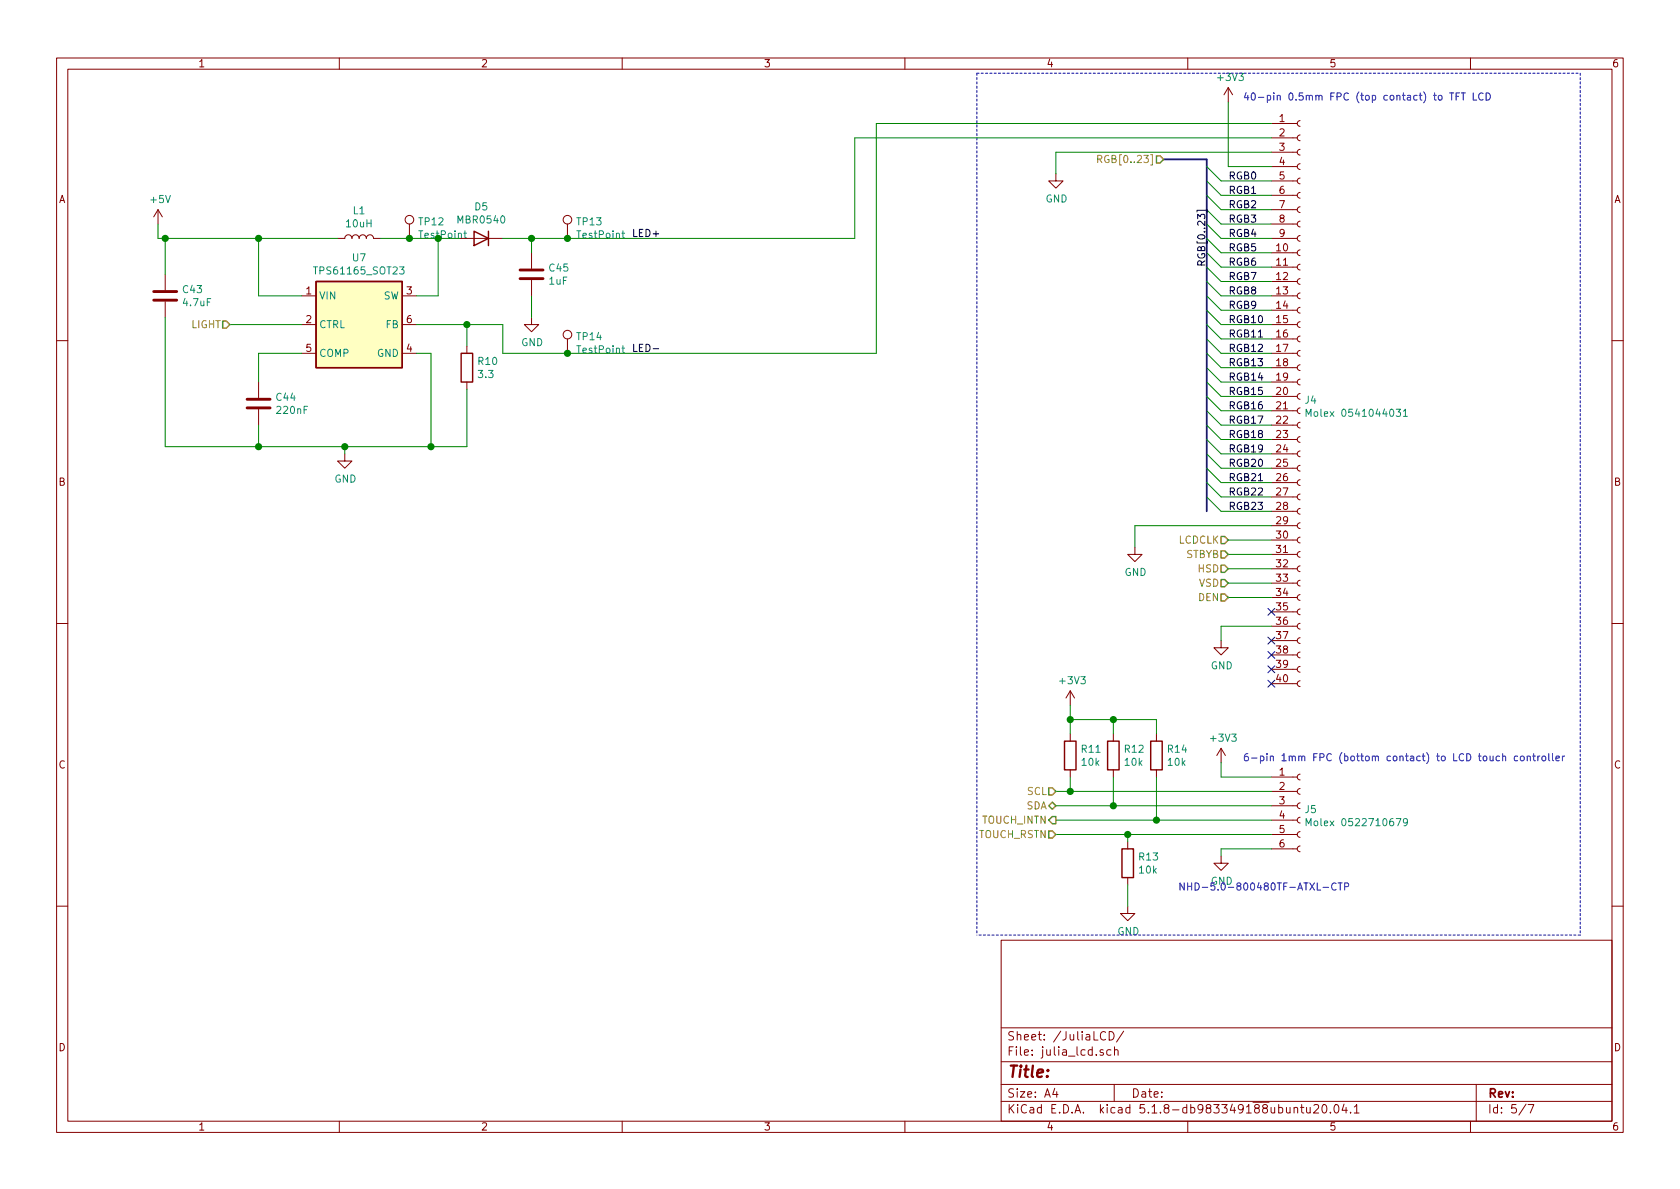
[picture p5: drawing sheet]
<svg xmlns="http://www.w3.org/2000/svg" width="297mm" height="210mm" viewBox="0 0 297 210" stroke-linecap="round" stroke-linejoin="round" font-family="sans-serif">
<g fill="none" stroke="#840000" stroke-width=".18">
<path d="M10 10.3h277v189.9h-277zM12 12.2h273v186.1h-273zM60 10.3v1.9M110 10.3v1.9M160 10.3v1.9M210 10.3v1.9M217.2 15.5l-.8 1.3M217.2 15.5v2.5M217.2 15.5l.7 1.3M260 10.3v1.9M27.9 37.1l-.7 1.2M27.9 37.1v2.5"/>
<path d="M27.9 37.1l.8 1.2M72.4 39.6v2.6M100.3 39.6v2.6M186.7 30.7v1.3h1.3l-1.3 1.3-1.3-1.3h1.3M224.8 39.6h4.6M224.8 37.1h4.6M224.8 34.5h4.6M224.8 32h4.6M224.8 29.5h4.6M224.8 26.9h4.6M224.8 24.4h4.6M224.8 21.8h4.6"/>
<path d="M229.9 39.1l-.3 .1-.2 .3 .1 .4 .4 .2M229.9 36.6l-.3 .1-.2 .3 .1 .4 .4 .2M229.9 34l-.3 .1-.2 .4 .1 .3 .4 .2M229.9 31.5l-.3 .1-.2 .3 .1 .4 .4 .2M229.9 29l-.3 .1-.2 .3 .1 .4 .4 .2M229.9 26.4l-.3 .1-.2 .3 .1 .4 .4 .2M229.9 23.9l-.3 .1-.2 .3 .1 .4 .4 .2M229.9 21.3l-.3 .1-.2 .4 .1 .3 .4 .2M29.2 48.5v2.8M29.2 53.3v2.8M53.3 57.4h2.6M53.3 52.3h2.6"/>
<path d="M59.7 42.2h1.3a.63 .63 0 0 1 .6-.7 .63 .63 0 0 1 .6 .7 .63 .63 0 0 1 .7-.7 .63 .63 0 0 1 .6 .7 .63 .63 0 0 1 .6-.7 .63 .63 0 0 1 .7 .7 .63 .63 0 0 1 .6-.7 .63 .63 0 0 1 .6 .7h1.3M71.1 57.4h2.6M71.1 52.3h2.6M81.3 42.2h7.6M94 56.1v1.3h1.2l-1.2 1.3-1.3-1.3h1.3M94 44.7v2.8M94 49.5v2.8M100.3 59.9v2.6M224.8 59.9h4.6M224.8 57.4h4.6M224.8 54.9h4.6M224.8 52.3h4.6"/>
<path d="M224.8 49.8h4.6M224.8 47.2h4.6M224.8 44.7h4.6M224.8 42.2h4.6M229.9 59.4l-.3 .1-.2 .4 .1 .3 .4 .2M229.9 56.9l-.3 .1-.2 .3 .1 .4 .4 .2M229.9 54.4l-.3 .1-.2 .3 .1 .4 .4 .2M229.9 51.8l-.3 .1-.2 .3 .1 .4 .4 .2M229.9 49.3l-.3 .1-.2 .3 .1 .4 .4 .2M229.9 46.7l-.3 .1-.2 .4 .1 .3 .4 .2M229.9 44.2l-.3 .1-.2 .3 .1 .4 .4 .2M229.9 41.7l-.3 .1-.2 .3 .1 .4 .4 .2"/>
<path d="M10 60.2h2M45.7 67.6v2.8M45.7 72.4v2.8M53.3 62.5h2.6M71.1 62.5h2.6M82.5 61.2v1.3M82.5 67.6v1.2M224.8 77.7h4.6M224.8 75.2h4.6M224.8 72.6h4.6M224.8 70.1h4.6M224.8 67.6h4.6"/>
<path d="M224.8 65h4.6M224.8 62.5h4.6M229.9 79.8l-.3 .1-.2 .3 .1 .4 .4 .2M229.9 77.2l-.3 .1-.2 .3 .1 .4 .4 .2M229.9 74.7l-.3 .1-.2 .3 .1 .4 .4 .2M229.9 72.1l-.3 .1-.2 .4 .1 .3 .4 .2M229.9 69.6l-.3 .1-.2 .3 .1 .4 .4 .2M229.9 67.1l-.3 .1-.2 .3 .1 .4 .4 .2M229.9 64.5l-.3 .1-.2 .3 .1 .4 .4 .2M229.9 62l-.3 .1-.2 .3 .1 .4 .4 .2M285 60.2h2M61 80.3v1.2h1.2l-1.2 1.3-1.3-1.3h1.3"/>
<path d="M200.7 96.8v1.2h1.2l-1.2 1.3-1.3-1.3h1.3M224.8 98h4.6M224.8 95.5h4.6M224.8 93h4.6M224.8 90.4h4.6M224.8 87.9h4.6M224.8 85.3h4.6M224.8 82.8h4.6M224.8 80.3h4.6M229.9 97.5l-.3 .1-.2 .4 .1 .3 .4 .2M229.9 95l-.3 .1-.2 .3 .1 .4 .4 .2M229.9 92.5l-.3 .1-.2 .3 .1 .4 .4 .2"/>
<path d="M229.9 89.9l-.3 .1-.2 .3 .1 .4 .4 .2M229.9 87.4l-.3 .1-.2 .3 .1 .4 .4 .2M229.9 84.8l-.3 .1-.2 .4 .1 .3 .4 .2M229.9 82.3l-.3 .1-.2 .3 .1 .4 .4 .2M10 110.3h2M215.9 113.3v1.2h1.3l-1.3 1.3-1.3-1.3h1.3M224.8 118.4h4.6M224.8 115.8h4.6M224.8 113.3h4.6M224.8 110.7h4.6M224.8 108.2h4.6M224.8 105.7h4.6"/>
<path d="M224.8 103.1h4.6M224.8 100.6h4.6M229.9 117.9l-.3 .1-.2 .3 .1 .4 .4 .2M229.9 115.3l-.3 .1-.2 .3 .1 .4 .4 .2M229.9 112.8l-.3 .1-.2 .3 .1 .4 .4 .2M229.9 110.2l-.3 .1-.2 .4 .1 .3 .4 .2M229.9 107.7l-.3 .1-.2 .3 .1 .4 .4 .2M229.9 105.2l-.3 .1-.2 .3 .1 .4 .4 .2M229.9 102.6l-.3 .1-.2 .3 .1 .4 .4 .2M229.9 100.1l-.3 .1-.2 .3 .1 .4 .4 .2M285 110.3h2M189.2 122.2v2.5"/>
<path d="M189.2 129.8v1.3M189.2 136.1v1.3M189.2 122.2l-.7 1.2M189.2 122.2l.8 1.2M196.8 129.8v1.3M196.8 136.1v1.3M204.5 129.8v1.3M204.5 136.1v1.3M215.9 132.3l-.8 1.3M215.9 132.3v2.6M215.9 132.3l.8 1.3M224.8 120.9h4.6"/>
<path d="M224.8 139.9h4.6M224.8 137.4h4.6M229.9 120.4l-.3 .1-.2 .3 .1 .4 .4 .2M229.9 139.4l-.3 .1-.2 .4 .1 .4 .4 .2M229.9 136.9l-.3 .1-.2 .3 .1 .4 .4 .2M199.4 148.8v1.3M199.4 155.2v1.3M215.9 151.4v1.2h1.3l-1.3 1.3-1.3-1.3h1.3M224.8 150.1h4.6M224.8 147.6h4.6M224.8 145h4.6M224.8 142.5h4.6"/>
<path d="M229.9 149.6l-.3 .1-.2 .3 .1 .4 .4 .2M229.9 147.1l-.3 .1-.2 .3 .1 .4 .4 .2M229.9 144.5l-.3 .1-.2 .4 .1 .3 .4 .2M229.9 142l-.3 .1-.2 .3 .1 .4 .4 .2M10 160.2h2M177 166.3h108v32h-108zM199.4 160.3v1.2h1.3l-1.3 1.3-1.3-1.3h1.3M285 160.2h2M60 198.3v1.9M110 198.3v1.9M160 198.3v1.9M177 194.8h108"/>
<path d="M177 191.8h108M177 187.8h108M177 181.8h108M186.5 192.5l-.4 1h1M186.8 193v1M195 185.7l-.3-.1-.2 .2 .1 .2 .4 .2v.3h-.5M195.5 182.6a.59 .59 0 0 0-.8 0 .59 .59 0 0 0-.1 .7 .56 .56 0 0 0 .2 .5 .56 .56 0 0 0 .7 0M196.1 182.4a.76 .76 0 0 1 .9 .8 .76 .76 0 0 1-.9 .7zM196.4 185.7l-.4-.1-.3 .3 .1 .6 .2 .1 .4-.1M197 191.8v3M197.1 185.7l.2-.1 .3 .1 .1 .9M197.1 185.1v1.5"/>
<path d="M198.7 182.3l-1.3 2M210 198.3v1.9M228.8 196l.2-.2 .4 .1v.9M228.8 195.8v1M229.9 195.8h.6M230.1 195.3v1.3l.4 .2M231 195.8v.8a.37 .37 0 0 0 .6 .1M231.6 195.8v1M232.3 195.5l.2-.2h.4l.2 .2v.3v.2l-.9 .8h.9M233.9 195.4l.2-.1a.8 .8 0 0 1 .5 .8 .8 .8 0 0 1-.5 .7 1 1 0 0 1-.2-1.4zM235.2 196.7v.1M236 195.5l.2-.2a.8 .8 0 0 1 .5 .8 .8 .8 0 0 1-.5 .7l-.2-.1-.1-.4z"/>
<path d="M237.6 195.2l-.3 1.1h.9M238 195.8v1M238.8 196.7v.1M239.4 195.8l.5-.5v1.5M239.4 196.8h.9M260 198.3v1.9M261 191.8v6.5M269.8 195.2l-1.2 2M270.2 195.3h1l-.6 1.5"/>
<circle cx="72.4" cy="38.9" r=".76"/>
<circle cx="100.3" cy="38.9" r=".76"/>
<circle cx="100.3" cy="59.2" r=".76"/>
</g>
<path d="M55.9 49.8h15.2v15.2h-15.2zM83.8 40.9l2.6 1.3-2.6 1.2zM86.4 40.9v2.5M81.5 62.5h2.1v5.1h-2.1zM188.2 131.1h2v5h-2zM195.8 131.1h2.1v5h-2.1zM203.5 131.1h2v5h-2zM198.4 150.1h2v5.1h-2z" fill="none" stroke="#840000" stroke-width=".25"/>
<g fill="none" stroke="#008484" stroke-width=".18">
<path d="M55.4 47.2h.7M82 41.2h.5M82.2 40.8v1.1l.3 .2M110 41.2h.4M110.1 40.8v1.1l.3 .2M110 61.6h.4M110.1 61.1v1.1l.3 .2M230.9 73.6v-1.2l.5 .9 .4-.9v1.2M246.9 72.4h.7l-.4 .4 .4 .2-.1 .6h-.5l-.1-.1M248.1 72.7l.4-.3v1.2M248.1 73.6h.7M230.9 146v-1.3l.5 1 .4-1v1.3"/>
<path d="M248.8 145.3l-.2 .2h-.4l-.1-.2 .1-.4 .2-.2h.2l.2 .3a.97 .97 0 0 1-.2 1h-.4"/>
</g>
<path d="M27.2 53.1h4M27.2 51.6h4M91.9 49.3h4.1M91.9 47.7h4.1M43.7 72.1h4.1M43.7 70.6h4.1" fill="none" stroke="#840000" stroke-width=".51"/>
<path d="M55.9 49.8h15.2v15.2h-15.2z" fill="#ffffc2" stroke="#ffffc2" stroke-width=".18"/>
<path d="M172.7 12.9h106.7M172.7 12.9v152.4M279.4 12.9v152.4M279.4 165.3h-106.7" fill="none" stroke="#0000c2" stroke-width=".18" stroke-dasharray=".4 .4"/>
<path d="M205.7 28.2h7.7v62.2" fill="none" stroke="#000084" stroke-width=".3"/>
<g fill="none" stroke="#008400" stroke-width=".18">
<path d="M217.2 18v11.5h7.6M27.9 39.6v2.6h31.8M213.4 39.6l2.5 2.6h8.9M213.4 37.1l2.5 2.5h8.9M213.4 34.5l2.5 2.6h8.9M213.4 32l2.5 2.5h8.9M213.4 29.5l2.5 2.5h8.9M224.8 24.4h-73.7v17.8h-62.2M224.8 21.8h-69.9v40.7h-66v-5.1h-15.2M224.8 26.9h-38.1v3.8M29.2 56.1v22.9h53.3v-10.2M29.2 42.2v6.3"/>
<path d="M40.6 57.4h12.7M45.7 42.2v10.1h7.6M67.3 42.2h14M77.5 42.2v10.1h-3.8M82.5 57.4v3.8M94 42.2v2.5M94 52.3v3.8M213.4 49.8l2.5 2.5h8.9M213.4 54.9l2.5 2.5h8.9M213.4 59.9l2.5 2.6h8.9M213.4 57.4l2.5 2.5h8.9M213.4 52.3l2.5 2.6h8.9"/>
<path d="M213.4 47.2l2.5 2.6h8.9M213.4 44.7l2.5 2.5h8.9M213.4 42.2l2.5 2.5h8.9M45.7 75.2v3.8M53.3 62.5h-7.6v5.1M61 79v1.3M73.7 62.5h2.5v16.5M213.4 77.7l2.5 2.6h8.9M213.4 75.2l2.5 2.5h8.9M213.4 72.6l2.5 2.6h8.9M213.4 70.1l2.5 2.5h8.9M213.4 67.6l2.5 2.5h8.9"/>
<path d="M213.4 65l2.5 2.6h8.9M213.4 62.5l2.5 2.5h8.9M213.4 85.3l2.5 2.6h8.9M213.4 82.8l2.5 2.5h8.9M213.4 80.3l2.5 2.5h8.9M213.4 87.9l2.5 2.5h8.9M217.2 95.5h7.6M217.2 98h7.6M224.8 93h-24.1v3.8M217.2 105.7h7.6M217.2 100.6h7.6M217.2 103.1h7.6"/>
<path d="M224.8 110.7h-8.9v2.6M186.7 139.9h38.1M189.2 124.7v5.1M189.2 137.4v2.5M189.2 127.2h15.3v2.6M196.8 127.2v2.6M196.8 137.4v5.1M204.5 137.4v7.6M215.9 134.9v2.5h8.9M186.7 142.5h38.1M186.7 145h38.1M186.7 147.6h38.1"/>
<path d="M199.4 147.6v1.2M199.4 156.5v3.8M224.8 150.1h-8.9v1.3"/>
</g>
<path d="M204.5 27.6h.6l.6 .6-.6 .6h-.6zM39.4 56.8h.6l.6 .6-.6 .6h-.6zM215.9 97.4h.6l.7 .6-.7 .7h-.6zM215.9 99.9h.6l.7 .7-.7 .6h-.6zM215.9 94.9h.6l.7 .6-.7 .6h-.6zM215.9 102.5h.6l.7 .6-.7 .7h-.6zM215.9 105h.6l.7 .7-.7 .6h-.6zM185.4 139.3h.7l.6 .6-.6 .7h-.7zM185.4 146.9h.7l.6 .7-.6 .6h-.7zM186.1 141.9l.6 .6-.6 .6-.7-.6zM186.1 144.4h.6v1.3h-.6l-.7-.7z" fill="none" stroke="#848400" stroke-width=".25"/>
<path d="M194.1 28.1h.6l.1-.2-.1-.3-.1-.1h-.5v1.2M194.4 28.1l.4 .6" fill="none" stroke="#848400" stroke-width=".18"/>
<path d="M211.6 37.5v-.3h1.9v.3M211.8 38.7v-.8l.4 .4 .2-.3 .4-.1 .2 .2-.1 .6M112 60.9v1.2h.6" fill="none" stroke="#000" stroke-width=".18"/>
<g fill="none" stroke="#0000c2" stroke-width=".18">
<path d="M256.3 16.4h.7M256.7 16.4v1.3M257.5 17h.4M258.1 16.4h-.6v1.3M258.4 16.4h.7M258.7 16.4v1.3M260.5 16.4v1.3h.6M262.2 16.6a.6 .6 0 0 0-.8 .4 .6 .6 0 0 0 .6 .7l.2-.1M262.8 16.4a.64 .64 0 0 1 .7 .7 .64 .64 0 0 1-.7 .6zM265.1 133.8l-.3-.1-.3 .2 .1 .6h.5M265.7 133.8l.2-.1 .3 .1v.7M265.7 133.3v1.2"/>
<path d="M268.3 133.8l-.3-.1-.3 .2 .1 .6h.5M268.9 133.8l.3-.1 .3 .2-.1 .6h-.3l-.3-.2zM270 133.8l.2-.1 .3 .1 .1 .7M270 133.7v.8M271 133.7h.5M271.2 133.3v1.1l.3 .1M271.9 133.7v.8M272.3 133.7l-.4 .2M272.7 133.8l.3-.1 .3 .2-.1 .6h-.3l-.3-.2zM273.8 133.3v1.1l.2 .1M274.5 133.3v1.1l.2 .1M275.1 134.1l.6-.1v-.2l-.4-.1-.2 .2 .1 .6h.5"/>
<path d="M276.3 133.7v.8M276.6 133.7l-.3 .2M232.9 156.1v1.3h.6M233.9 156.9h1M236.2 156.3a.6 .6 0 0 0-.8 .4 .6 .6 0 0 0 .6 .7l.2-.1M236.6 156.1h.7M237 156.1v1.3M237.7 156.8l.7-.1v-.4l-.2-.2h-.5v1.3"/>
</g>
<g fill="#008400" stroke="#008400" stroke-width=".25">
<circle cx="196.9" cy="127.2" r=".51"/>
<circle cx="189.2" cy="127.2" r=".51"/>
<circle cx="100.3" cy="42.2" r=".51"/>
<circle cx="204.5" cy="145" r=".51"/>
<circle cx="100.3" cy="62.5" r=".51"/>
<circle cx="189.2" cy="139.9" r=".51"/>
<circle cx="72.4" cy="42.2" r=".51"/>
<circle cx="199.4" cy="147.6" r=".51"/>
<circle cx="94" cy="42.2" r=".51"/>
<circle cx="61" cy="79" r=".51"/>
<circle cx="45.7" cy="79" r=".51"/>
<circle cx="76.2" cy="79" r=".51"/>
<circle cx="45.7" cy="42.2" r=".51"/>
<circle cx="196.9" cy="142.5" r=".51"/>
<circle cx="82.6" cy="57.4" r=".51"/>
<circle cx="29.2" cy="42.2" r=".51"/>
</g>
<path d="M224.2 117.7l1.2 1.3M224.2 115.2l1.2 1.2M224.2 112.7l1.2 1.2M224.2 107.6l1.2 1.2M225.4 117.7l-1.2 1.3M225.4 115.2l-1.2 1.2M225.4 112.7l-1.2 1.2M225.4 107.6l-1.2 1.2M224.2 120.3l1.2 1.2M225.4 120.3l-1.2 1.2" fill="none" stroke="#000084" stroke-width=".18"/>
<text font-size="2.8" fill="#840000" x="178" y="190.5">Title:</text>
<g font-size="2.1" fill="#840000">
<text x="178" y="184">Sheet: /JuliaLCD/</text>
<text x="178" y="186.7">File: julia_lcd.sch</text>
<text x="178" y="196.9">KiCad E.D.A. kicad 5.1.8-db983349188ubuntu20.04.1</text>
<text x="178" y="194.1">Size: A4</text>
<text x="200" y="194.1">Date:</text>
<text x="263" y="194.1">Rev:</text>
<text x="263" y="196.9">Id: 5/7</text>
</g>
<g font-size="1.8" fill="#840000">
<text x="35" y="11.9">1</text>
<text x="85" y="11.9">2</text>
<text x="135" y="11.9">3</text>
<text x="185" y="11.9">4</text>
<text x="235" y="11.9">5</text>
<text x="285" y="11.9">6</text>
<text x="226.2" y="21.6">1</text>
<text x="226.2" y="24.1">2</text>
<text x="226.2" y="26.7">3</text>
<text x="226.2" y="29.2">4</text>
<text x="10.4" y="35.9">A</text>
<text x="226.2" y="31.7">5</text>
<text x="226.2" y="34.3">6</text>
<text x="285.4" y="35.9">A</text>
<text x="226.2" y="36.8">7</text>
<text x="226.2" y="39.4">8</text>
<text x="226.2" y="41.9">9</text>
<text x="225.7" y="44.4">10</text>
<text x="225.7" y="47">11</text>
<text x="54.1" y="52.1">1</text>
<text x="71.9" y="52.1">3</text>
<text x="225.7" y="49.5">12</text>
<text x="225.7" y="52.1">13</text>
<text x="54.1" y="57.1">2</text>
<text x="71.9" y="57.1">6</text>
<text x="225.7" y="54.6">14</text>
<text x="225.7" y="57.1">15</text>
<text x="225.7" y="59.7">16</text>
<text x="54.1" y="62.2">5</text>
<text x="71.9" y="62.2">4</text>
<text x="225.7" y="62.2">17</text>
<text x="225.7" y="64.8">18</text>
<text x="225.7" y="67.3">19</text>
<text x="225.7" y="69.8">20</text>
<text x="225.7" y="72.4">21</text>
<text x="225.7" y="74.9">22</text>
<text x="225.7" y="77.5">23</text>
<text x="225.7" y="80">24</text>
<text x="225.7" y="82.5">25</text>
<text x="10.4" y="85.9">B</text>
<text x="225.7" y="85.1">26</text>
<text x="225.7" y="87.6">27</text>
<text x="285.4" y="85.9">B</text>
<text x="225.7" y="90.2">28</text>
<text x="225.7" y="92.7">29</text>
<text x="225.7" y="95.2">30</text>
<text x="225.7" y="97.8">31</text>
<text x="225.7" y="100.3">32</text>
<text x="225.7" y="102.9">33</text>
<text x="225.7" y="105.4">34</text>
<text x="225.7" y="107.9">35</text>
<text x="225.7" y="110.5">36</text>
<text x="225.7" y="113">37</text>
<text x="225.7" y="115.6">38</text>
<text x="225.7" y="118.1">39</text>
<text x="225.7" y="120.6">40</text>
<text x="10.4" y="135.9">C</text>
<text x="226.2" y="137.2">1</text>
<text x="285.4" y="135.9">C</text>
<text x="226.2" y="139.7">2</text>
<text x="226.2" y="142.2">3</text>
<text x="226.2" y="144.8">4</text>
<text x="226.2" y="147.3">5</text>
<text x="226.2" y="149.9">6</text>
<text x="10.4" y="185.9">D</text>
<text x="285.4" y="185.9">D</text>
<text x="35" y="199.9">1</text>
<text x="85" y="199.9">2</text>
<text x="135" y="199.9">3</text>
<text x="185" y="199.9">4</text>
<text x="235" y="199.9">5</text>
<text x="285" y="199.9">6</text>
</g>
<g font-size="1.8" fill="#008484">
<text x="215.5" y="14.3">+3V3</text>
<text x="26.7" y="35.9">+5V</text>
<text x="184.9" y="35.8">GND</text>
<text x="61.3" y="40.2">10uH</text>
<text x="62.5" y="37.9">L1</text>
<text x="74.1" y="39.8">TP12</text>
<text x="81.1" y="39.5">MBR0540</text>
<text x="84" y="37.2">D5</text>
<text x="102.1" y="39.8">TP13</text>
<text x="62.4" y="46.2">U7</text>
<text x="102.2" y="42.2">TestPoint</text>
<text x="32.4" y="51.8">C43</text>
<text x="56" y="48.5">TPS61165_SOT23</text>
<text x="56.4" y="53">VIN</text>
<text x="67.8" y="53">SW</text>
<text x="97.1" y="50.3">1uF</text>
<text x="97.2" y="48">C45</text>
<text x="32.5" y="54.1">4.7uF</text>
<text x="56.4" y="58">CTRL</text>
<text x="68.2" y="58">FB</text>
<text x="56.4" y="63.1">COMP</text>
<text x="66.7" y="63.1">GND</text>
<text x="84.6" y="64.5">R10</text>
<text x="92.2" y="61.2">GND</text>
<text x="102.1" y="60.2">TP14</text>
<text x="102.2" y="62.5">TestPoint</text>
<text x="48.9" y="70.9">C44</text>
<text x="84.7" y="66.8">3.3</text>
<text x="230.8" y="71.4">J4</text>
<text x="49.1" y="73.2">220nF</text>
<text x="232.2" y="73.7">Molex 0541044031</text>
<text x="59.1" y="85.3">GND</text>
<text x="198.8" y="101.8">GND</text>
<text x="214.1" y="118.4">GND</text>
<text x="187.5" y="121">+3V3</text>
<text x="214.2" y="131.2">+3V3</text>
<text x="191.3" y="133.1">R11</text>
<text x="191.3" y="135.4">10k</text>
<text x="198.9" y="133.1">R12</text>
<text x="199" y="135.4">10k</text>
<text x="206.5" y="133.1">R14</text>
<text x="206.6" y="135.4">10k</text>
<text x="230.8" y="143.8">J5</text>
<text x="232.2" y="146.1">Molex 0522710679</text>
<text x="201.4" y="152.2">R13</text>
<text x="201.5" y="154.5">10k</text>
<text x="197.6" y="165.3">GND</text>
</g>
<g font-size="1.8" fill="#0000c2">
<text x="219.7" y="17.8">40-pin 0.5mm FPC (top contact) to TFT LCD</text>
<text x="219.7" y="134.6">6-pin 1mm FPC (bottom contact) to LCD touch controller</text>
<text x="208.3" y="157.5">NHD-5.0-800480TF-ATXL-CTP</text>
<text x="214.1" y="156.5">GND</text>
</g>
<g font-size="1.8" fill="#848400">
<text x="195.2" y="28.8">RGB[0..23]</text>
<text x="33.8" y="58">LIGHT</text>
<text x="208.4" y="96.1">LCDCLK</text>
<text x="209.7" y="98.7">STBYB</text>
<text x="211.9" y="101.2">HSD</text>
<text x="211.9" y="106.3">DEN</text>
<text x="212" y="103.8">VSD</text>
<text x="181.4" y="143.1">SDA</text>
<text x="181.6" y="140.6">SCL</text>
<text x="173.1" y="148.2">TOUCH_RSTN</text>
<text x="173.8" y="145.7">TOUCH_INTN</text>
</g>
<g font-size="1.8">
<text x="217.2" y="34.3">RGB1</text>
<text x="217.2" y="31.7">RGB0</text>
<text x="112.3" y="41.9">LED+</text>
<text x="217.2" y="41.9">RGB4</text>
<text x="217.2" y="39.4">RGB3</text>
<text x="217.2" y="36.8">RGB2</text>
<text x="213.1" y="47.2" transform="rotate(-90 213.1 47.2)">RGB[0..23]</text>
<text x="217.2" y="47">RGB6</text>
<text x="217.2" y="44.4">RGB5</text>
<text x="217.2" y="52.1">RGB8</text>
<text x="217.2" y="49.5">RGB7</text>
<text x="217.2" y="59.7">RGB11</text>
<text x="217.2" y="57.1">RGB10</text>
<text x="217.2" y="54.6">RGB9</text>
<text x="112.7" y="62.2">LED-</text>
<text x="217.2" y="64.8">RGB13</text>
<text x="217.2" y="62.2">RGB12</text>
<text x="217.2" y="69.8">RGB15</text>
<text x="217.2" y="67.3">RGB14</text>
<text x="217.2" y="72.4">RGB16</text>
<text x="217.2" y="74.9">RGB17</text>
<text x="217.2" y="77.5">RGB18</text>
<text x="217.2" y="80">RGB19</text>
<text x="217.2" y="82.5">RGB20</text>
<text x="217.2" y="85.1">RGB21</text>
<text x="217.2" y="87.6">RGB22</text>
<text x="217.2" y="90.2">RGB23</text>
</g>
<text font-size="1.8" fill="#008400" x="74.3" y="42.2">TestPoint</text>
</svg>
